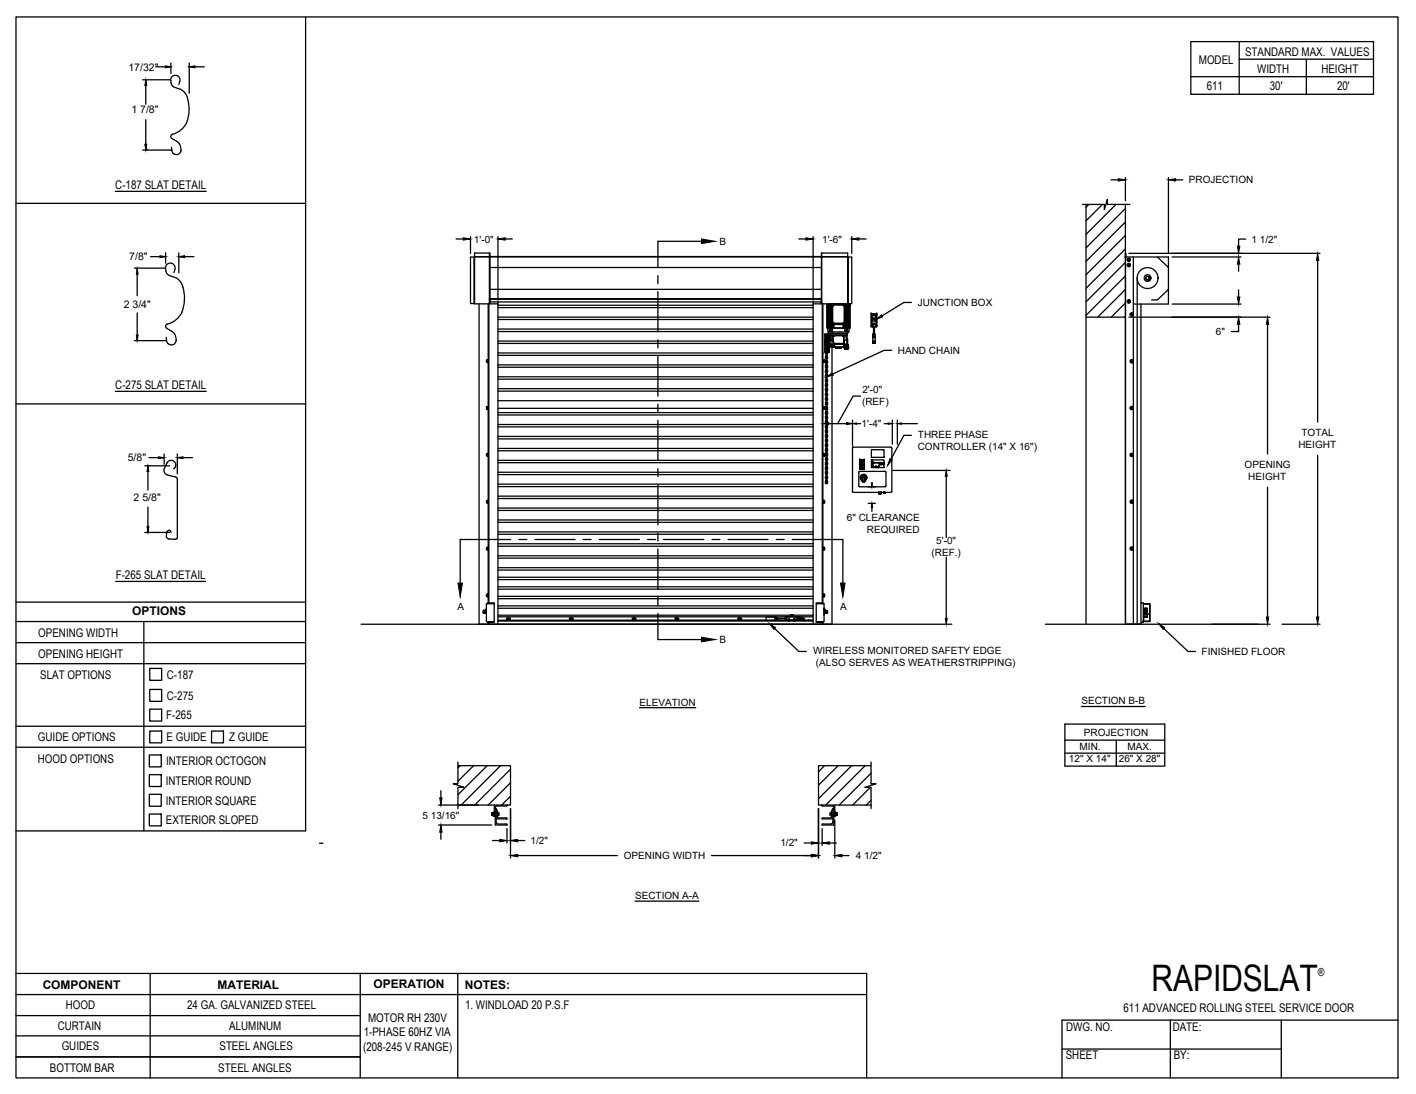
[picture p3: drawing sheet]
<svg xmlns="http://www.w3.org/2000/svg" width="279mm" height="216mm" viewBox="0 0 279 216" stroke-linecap="round" stroke-linejoin="round" font-family="sans-serif">
<!-- layer: MOTOR RH -->
<g fill="none" stroke="#000" stroke-width=".25">
<path d="M218.5 39.4h.1M93.6 50.7v9.3M93.6 59.9l4.7 .1M93.6 50.7h.1M93.6 59.9v-10h3v10.1M93.6 50.7h-.8v9.2h.8M93.6 50.7h2.7M94.5 60v63.2M96.3 60v59M96.5 50.7h.1M96.5 60v59M96.6 59.8h.1"/>
<path d="M96.6 59.1h.1M96.6 58.9h65.5M96.6 59.4h.1M96.6 59.2h.1M96.6 59.6h.1M96.6 58.9v1.1M96.7 49.9v.8h-.4M96.7 50.7h-3.1M96.7 50.7h65.4v8.9h-65.4zM96.7 59.1h65.4M96.7 50.6h65.4M96.7 52.8h65.4"/>
<path d="M96.7 57.1h65.4M98.3 59.6v63.6M160.4 60h1.7M160.4 59.6v63.6M162.1 59.6v.4M162.1 59.7h.1M162.1 49.9v.8h.3M162.1 59.2h.1M162.1 59.3h.1M162.1 59.5h.1M162.1 50.7v9.3h5.2M162.1 50.7v-.8h5.2v10"/>
<path d="M162.1 59.1v.7M162.2 50.7h.1M162.2 60v59M162.4 60v59.1M162.4 50.7h4.9M163.3 60v.2M163.6 60v.2h.2M163.8 60v.2h.3M164.2 60v63.2M164.2 60h.1M164.3 60l-.2 .2M165.4 60h.1"/>
<path d="M166.1 60h.1M166.6 60l.2 .2-.1 3.6M166.7 60h.1M167.1 60v.2M167.2 50.7h-5.1M167.3 60h.1M167.3 60v.2h-.6M167.3 59.9l-.1 .1M167.3 50.7h.8v9.2l-.8 .1zM167.6 59.9v.3M213.6 40.3h4.3v1.1l.6-2v.9h4.4M214.3 40.3v82.9"/>
<path d="M214.9 40.3l-.6 .6M217.5 40.3l-3.2 3.3M220.2 40.3l-5.9 5.9M222 50.7l.1 .1M222 50h.1M222.1 50.7v.1M222.1 40.3v82.9M222.1 53.5h.1M222.1 50.8h.1M222.1 51.8l-7.8 7.8M222.1 41.1l-7.8 7.8M222.1 43.8l-7.8 7.8"/>
<path d="M222.1 46.5l-7.8 7.7M222.1 49.1l-7.8 7.8M222.1 54.5l-7.8 7.7M222.1 57.1l-5.5 5.5M222.1 59.8l-2.8 2.8M222.1 50v.7M222.1 50.7h.1M222.6 59.3l.3 .1-.1 .3-.3-.1zM222.7 52.1l.2 .1zM222.7 52.5l.2-.1zM222.7 52.1l-.2 .1v.2l.2 .1M222.7 51.1l.2 .1z"/>
<path d="M222.7 51.5l.2-.1zM222.7 51.1l-.2 .1v.2l.2 .1M222.7 59.3l.2 .1zM222.7 59.7l.2-.1zM222.7 59.3l-.2 .1v.2l.2 .1M222.8 51.1l-.3 .1 .1 .3 .3-.1-.1-.3M222.8 52.1l-.3 .1 .1 .3 .3-.1-.1-.3M222.8 52.1h.1M222.8 51.1h.1M222.8 52.1v.1M222.8 59.3h.1M222.9 52.2h.1"/>
<path d="M222.9 52.2v.2v-.1M222.9 52.4h.1M222.9 51.2h.1M222.9 51.2v.2v-.1M222.9 51.4h.1M222.9 59.4h.1M222.9 59.4v.2v-.1M222.9 59.6h.1M223.6 50.7v72.4M224.4 54.9v68.3M226.4 55.2l.2-.1v.2l-.2 .1zM226.8 54.8a.35 .35 0 0 0-.6-.1 .35 .35 0 0 0 .2 .5"/>
<path d="M226.8 54.9l-.2 .3a.37 .37 0 0 0 .1-.6 .37 .37 0 0 0-.6 .1 .37 .37 0 0 0 .3 .5M226.8 54.8h.1M226.8 54.8v.1M228.4 50.7l2.1 2.1M230.5 57.1l-2.1 2.1h-1.2M96 71.4h.1M96.1 71.1l-.1 .3M96.1 71v.5M96.2 71.4l-.1 .1M96.2 71.1h-.1v.3M96.2 71l.1 .1M96.3 71.4h.1"/>
<path d="M96.3 71.1v.3l-.2 .1M96.3 71.1l-.2-.1v.1M96.3 71.5h-.1M96.3 71v.6M98.3 62.6h62.1M98.3 79.1h62.1M98.3 76.7h62.1M98.3 77.2h62.1M98.3 74.4h62.1M98.3 74.8h62.1M98.3 72h62.1M98.3 72.5h62.1"/>
<path d="M98.3 69.7h62.1M98.3 70.1h62.1M98.3 67.3h62.1M98.3 67.8h62.1M98.3 64.9h62.1M98.3 65.4h62.1M98.3 63.1h62.1M98.3 60.2h62.1M98.3 60.7h62.1M162.4 71h.1M162.4 71.5h.1M162.4 69.7h.1"/>
<path d="M162.5 71.4h.1v.1h-.1zM162.5 71.1v.3M162.5 71h-.1M162.6 71h.1M162.7 71.1l-.1 .3M162.7 71.1h-.3h.2M162.7 71.4h.1M162.7 71.1h.1M162.7 71l-.1 .5M162.7 71.1v.1M162.8 66h.1M162.8 67.8v1.7"/>
<path d="M162.8 66v1.8M162.8 67.8h.1M162.8 67.3v.3M162.8 68v-.2v.4M162.8 67.5v.3M162.8 66l.1 3.5M162.8 66l.1 3.4M162.8 66v3.5M162.9 69.4l-.1 .1M162.9 69.4h.1M162.9 66.1l.1 .4M162.9 66.1h.1"/>
<path d="M162.9 69.5l.1 .4M162.9 71.3l.1 .5M162.9 78.6l.1 .5M162.9 67.9l.1 .2M162.9 67l.1 .2M162.9 72.5l.1 .2M162.9 73.4l.1 .2M162.9 79.8l.2 .2 .2-.2M163 69.3h.1M163 67.9v.1M163 67l.1 .6 .1-.6M163 72.5v.1"/>
<path d="M163 73.4v.1M163 79.8l.1 .7 .1-.7M163 71.3v.4M163 78.6v.4M163 69.6h.2M163 66.5h.1M163 70.3v.4M163 69.4l.1 1v-1M163 68.5v.4M163 67.5v.4M163 66.6v.4M163 71.2v.1"/>
<path d="M163 72.1v.4M163 73.1v.3M163 74.4v-.4h.2l-.1 .4M163 74.9v.4M163 75.8v.4M163 76.7v.4M163 77.6v.4M163 78.5v.1M163 79.4v.4M163 68.4l-.1 .2 .1 .5M163 70.2l-.1 .2 .1 .5M163 69.3l-.1 .2"/>
<path d="M163 67.4l-.1 .5M163 66.5l-.1 .5M163 71.1l-.1 .2M163 72l-.1 .5M163 72.9l-.1 .5M163 73.9l-.1 .2 .1 .4M163 74.8l-.1 .2 .1 .4M163 75.7l-.1 .2 .1 .4M163 76.6l-.1 .2 .1 .5M163 77.5l-.1 .2 .1 .5M163 78.4l-.1 .2M163 79.3l-.1 .5"/>
<path d="M163 69.1h.1M163 66.4l.1 .3 .1-.3M163 71.6l.1 .6 .1-.6M163 74l.1-.6 .1 .6M163 78.9l.1 .6 .1-.6M163 69.1v.2M163 69.8h.1M163 67h.1M163 66.4h.1M163 71.6h.1M163 78.9h.1M163 79.8h.1"/>
<path d="M163 68.8l.2 .1-.1 .6zM163 67.9h.2l-.1 .7zM163 70.6l.2 .1-.1 .6zM163 72.5h.2l-.1 .7zM163 74.3l.2 .1-.1 .6zM163 75.2l.2 .1-.1 .6zM163 76.1l.2 .1-.1 .6zM163 77l.2 .1-.1 .6zM163 78h.2l-.1 .6zM163.1 68.6v.2M163.1 66.7v.3M163.1 67.6v.3"/>
<path d="M163.1 68.4l.2 .2-.1 .5M163.1 70.2l.2 .2-.2 .5M163.1 69.3l.2 .4-.2 .2M163.1 67.4l.2 .5M163.1 66.5l.2 .5M163.1 71.1l.2 .2M163.1 72l.2 .5M163.1 72.9l.2 .5M163.1 73.9l.2 .2-.2 .4M163.1 74.8l.2 .2-.2 .4M163.1 75.7l.2 .2-.2 .4M163.1 76.6l.2 .2-.2 .5"/>
<path d="M163.1 77.5l.2 .2-.2 .5M163.1 78.4l.2 .2M163.1 79.3l.2 .5M163.1 70.3v.4M163.1 68.5v.4M163.1 67.5l.1 .4M163.1 66.6l.1 .4M163.1 71.2l.1 .1M163.1 72.1l.1 .4M163.1 73.1l.1 .3M163.1 74.9v.4M163.1 75.8v.4"/>
<path d="M163.1 76.7v.4M163.1 77.6v.4M163.1 78.5l.1 .1M163.1 79.4l.1 .4M163.2 60.3h.1M163.2 66.5h.1M163.2 69h.1M163.2 69.1v.2M163.2 69.1h.1M163.2 67.9l-.1 .1M163.2 72.5l-.1 .1M163.2 73.4l-.1 .1"/>
<path d="M163.2 69.3h.1M163.2 71.3l-.1 .4M163.2 78.6l-.1 .4M163.3 60.2h.3M163.3 60.2v4.6M163.3 64.8l.1 .7M163.3 67.9l-.2 .2M163.3 67l-.2 .2M163.3 72.5l-.2 .2M163.3 73.4l-.2 .2M163.3 66.1l-.2 .4M163.3 69.4h.1"/>
<path d="M163.3 66.1h.1M163.3 71.3l-.2 .5M163.3 78.6l-.2 .5M163.3 68.1h.1M163.3 68.3h.1M163.3 69.2h.1M163.3 60.3h.1M163.3 69.6h.2M163.3 66.1v3.3M163.4 66.1v3.2M163.4 65.5h4.1M163.4 66.1v.2"/>
<path d="M163.4 66.2v.1M163.4 66.1l.1 .2M163.4 69.4h.1M163.4 66.2v1.6M163.4 67.8v1.5M163.4 68h.1M163.4 69.3h.1M163.4 66.2h.1M163.4 67.8h.1M163.4 65.5l.3 .3M163.4 67.6h.1M163.4 66.2l-.1-.1v3.3"/>
<path d="M163.4 66.6h.1M163.4 68.9h.1M163.4 68.1h.1M163.4 66.2v.4M163.4 68.9v.4M163.4 66.3h.1M163.4 66.3v3M163.4 69.2v.2M163.4 66.2v3M163.4 67.2v-.1v.2M163.4 68.5v.3v-.2M163.4 66.9v-.3v.3"/>
<path d="M163.4 69.3l-.1 .1M163.4 68.8v.1M163.4 67.9v.1M163.4 68.6v.3M163.5 69.2l-.1 .2M163.5 69.2v.2h-.1M163.5 66.3h.1v2.9h-.1zM163.5 68.1v1.1M163.5 67.4l-.1-1.1 .1 2.9M163.5 65.9l.1 .4M163.5 65.9l-.7 .1M163.5 60.3v4.4"/>
<path d="M163.5 65.9l.1 .3M163.6 60.3v4.4M163.6 69.2l-.1 .4M163.6 67.1h.1M163.6 68.4h.1M163.6 66.7l.1 .4M163.6 69.3l-.1 .3M163.7 68.4h.1M163.7 67.1v1.3M163.7 67.1h.1M163.7 67v1.5l.1-.3M163.7 68.5h.7"/>
<path d="M163.7 68.4l-.1 .3M163.7 65.8h3.5M163.7 65.8v.1h3.5v-.1M163.7 65.3h.1M163.7 68.3h.1M163.7 67.2h.1M163.7 65.3h.3zM163.7 67.1l.1 .9M163.7 67.1l.7 .1M163.8 68v.2M163.8 60.3h-.6v4.4h.6M163.8 68h.1"/>
<path d="M163.8 68.1h.1M163.8 60.2v4.6h-.5M163.8 65.9v1M163.8 68.2h.1M163.8 65.3v.1M163.8 68.1v.1M163.8 66.3h.5M163.8 60.3v4.4M163.9 68.1h.1M163.9 64.8h-.3v.5h.2v-.5h.3M163.9 64.8h.2M163.9 68l-.1 .1"/>
<path d="M163.9 68v.3M163.9 68.2h.6M163.9 68.1v.1M163.9 68.2h.1M163.9 68.2v.1M163.9 68.2h-.2M163.9 68h.6M163.9 68h-.1l.1 .1M163.9 68v.2M163.9 68.3h.6M163.9 60.2v.1M163.9 64.7v.1"/>
<path d="M163.9 68v.1M163.9 67.9h.6M163.9 66.2v.9h-.1M163.9 67.2h.5M164 65.3h.1M164.1 63.8l.2 .2M164.1 60.3h-.3v4.4l.3-.1M164.1 60.3h.1M164.1 60.2h.1M164.1 60.3v4.4l.2-.1M164.1 63.9v.8M164.1 64.8l.1 .5h-.5"/>
<path d="M164.2 60.2v3.6M164.2 63.6l.1 .1zM164.2 60.1h2.5v3.8h-2.5zM164.2 63.6l.3 .2M164.3 60.4v3.2M164.3 66.3h.1M164.3 60.3l-.1 .1h.1M164.3 63.7l.2 .2-.1-.1M164.3 60h2.3M164.3 63.9l2.3 .1M164.3 60.3v.1M164.3 66.2v.1"/>
<path d="M164.3 66.3h.3M164.3 64v.7h.1v-.7M164.4 66.3v.9M164.4 66.3h.1M164.4 67.2l.1 .6M164.4 60.2l-.1 .1M164.5 60.1h.1M164.4 68.5h.1M164.5 68v-.1a.25 .25 0 0 1 .2 .3 .25 .25 0 0 1-.2 .2v.1M164.5 64.6h.1M164.5 68.5h1.9M164.5 67.9v.1"/>
<path d="M164.5 68.5h.1M164.5 67.8v.1M164.5 67.9h.1M164.5 60.2h1.9l.2 .2v3.2l-.2 .2h-1.9l-.2-.2v-3.2zM164.5 68l.1 .2-.1 .1M164.5 68.2v.1M164.5 63.9h1.9M164.5 60.1h1.9M164.5 67.8h2v.1h-2zM164.5 68.3h.1M164.5 68.3l-.1 .2M164.5 66.3h.1"/>
<path d="M164.5 64v.7h1.8v-.7M164.6 64h.6M164.6 64h.1M164.6 66.3h-.1M164.6 66.3h1.7M164.6 66.2v.1M164.8 68.5l.1 .1M164.9 68.7v-.2h1.1v.2M164.9 68.7h1.1M164.9 68.7h.1M165.2 64h-.6M165.3 64h.8"/>
<path d="M166 68.7h.1M166.1 68.5l-.1 .1M166.3 66.3h.1M166.3 66.2v.1M166.3 66.3h.3M166.3 64.6h.2M166.3 66.3h.2M166.4 66.3h.1M166.4 60.1l.1 .1M166.5 68.4l-.1 .1h-1.9M166.5 67.3h.1M166.5 68.4h.1"/>
<path d="M166.5 64v.7h.1v-.7M166.5 67.2l.1 .1v.6M166.5 67.9v.5M166.5 67.8h.1M166.5 67.8l.1 .6M166.5 68.4v.2h.4M166.5 60.2l.1 .1M166.5 63.8h-.1M166.5 66.3v1.5M166.5 67.8v.8M166.5 66.3v.9M166.6 67.3v1.1"/>
<path d="M166.6 67.3h.1M166.6 64.6h.1M166.6 68.3v.1M166.6 60.3l-.2-.2h-2l-.2 .3M166.6 60.3v3.3l-.2 .2M166.6 68.2h.1M166.6 66.3h-.1M166.6 68.6l.1 .1M166.6 67.3v.6h.5M166.6 60.3l.1 .1M166.6 63.6l.1 .1zM166.6 63.7l-.1 .1"/>
<path d="M166.6 63.9v.1M166.6 64.6l1.1 .1v-4.4h-.4v4.4M166.6 66.2v.1M166.6 67.9v.1M166.6 68.2v.1M166.6 68.4h.1M166.6 66.3h.5M166.6 67.9v.4h.3M166.6 68.2h.3M166.6 68.8h.1M166.7 68.7l.1-.1v.2zM166.7 68.6l.1 .2"/>
<path d="M166.7 68.7h.1M166.7 60.4v3.2M166.8 64.8h.5v.5h-.7zM166.8 63.9v.8M166.8 61.4v.9M166.8 62.4v.5M166.8 60.5v.7zM166.8 63.1v.5zM166.8 68.8h.5M166.8 68.8h.1M166.8 60.3v.2M166.8 68.8h.2"/>
<path d="M166.8 63.8l-.2 .2M166.8 68.6h.1M166.8 62.2h.1M166.8 61.4v.8M166.8 64.6v.1M166.8 60.3h.1M166.8 60.3h.3v4.4M166.8 68.6h.3M166.8 61.2v.2M166.8 62.2v.2M166.8 62.8v.4M166.8 63.5v1.2"/>
<path d="M166.9 68.8h.1M166.9 68v.4zM166.9 68.4v.3M166.9 68.4l.1 .2M166.9 68.8h.1h-.1M166.9 68.8h.1zM166.9 65.3h.1M166.9 68h.1M166.9 68.4h.1M166.9 65.3h.3v.1l-.2-.1M167 66.2l-.1 .1M167 68.8h.1"/>
<path d="M167 68v.3M167 68.3v.3M167 66.3v.8M167 68v.2M167 68.6h.1M167 68.3l.1 .2M167 68.2v.2M167 64.7l-3.1 .1M167 60.2v.1M167 68.2h.1M167 68.5v.1M167 68.5h.1"/>
<path d="M167 68.8h-.1M167 60.3v4.4M167.1 68.5l-.1 .1M167.1 68.6h.1M167.1 67l-.1-.8h-3.2l-.1 .9M167.1 67l-.1 .1-.5 .1M167.1 67h.1M167.1 68.5h.1M167.1 64.8v.6M167.1 67h.2v1.3M167.1 68.6v-.4v.5M167.1 68.2l.1-.2v.3"/>
<path d="M167.1 67v1M167.1 68h-.5v.2M167.1 65.9v.2M167.1 66h.1M167.1 68.6v.1M167.1 66v.1M167.1 68.8h.1M167.1 68.8h.2h-.2M167.1 68.8h.1h-.1M167.1 68.8h.2zM167.1 65.9v1.1M167.1 68.4h.1"/>
<path d="M167.1 68.8h.2M167.1 60.2v4.6h.5M167.1 65.3h.1M167.1 60.3h.6M167.2 68.8h.1M167.2 67l.1 1M167.2 68.3v.4M167.2 68.3v.1M167.2 68.2l.2 .1zM167.2 68.4l.2 .1h-.2zM167.2 68.4l.2 .1-.1 .3h-.5M167.2 68.5l.1 .1"/>
<path d="M167.3 68.3v.3l-.2 .1M167.3 68.6h.1M167.3 68.1h.1M167.3 68.6l-.1 .2 .2-.1-.2-.1M167.3 68.4h.1M167.3 68.8h.1M167.3 68.8h-.2M167.3 60.2h.3M167.3 68.3h.1M167.3 68.3v.1M167.3 68.2h.1M167.3 68.2v.1"/>
<path d="M167.3 68.3l.1 .1M167.3 68.1v.1M167.4 68.2h.1M167.4 68.4h.1M167.4 68.4l.1 .2-.1 .1M167.4 60.3v4.4M167.4 68.8h-.1M167.5 65.5l-.3 .3M167.6 60.2v4.6l-.1 .7M167.6 60.2h.1M167.6 60.3h.1M167.7 60.3h.1"/>
<path d="M171.9 64.4l.3 .1M171.9 64.3h.1M171.9 62h.1M171.9 64.3h.3M171.9 62v2.5M171.9 62h1.1M172 64.3v.2M172 64.4h.1M172.1 63.4h.1M172.1 63.3h.1M172.1 62.8h.1M172.1 62.2h.1"/>
<path d="M172.1 62.3h.1M172.1 64.3v.2M172.2 67.4h.5M172.2 67.4v.3M172.2 67.7h.1M172.2 67.7h.5M172.2 67.3h.5M172.2 64.5h.1M172.2 64.3v.2h.5M172.2 64h.1M172.2 64h.5M172.2 66.7h.5"/>
<path d="M172.2 67.3v.1M172.2 64v.3M172.2 66.7v.6M172.2 66.4v.2M172.2 66.4h.5M172.2 66.4h.1M172.3 66.1h.4M172.3 66.1l-.1 .3M172.3 66.1h.1M172.3 64.5h.1M172.4 64.5v1.6M172.4 63.8l-.2 .2"/>
<path d="M172.4 63.8h.1M172.5 63.8l.2 .2M172.6 64.5v1.6M172.6 64.5h-.3M172.7 66.1h.1M172.7 66.1v.3M172.7 66.4v.2M172.7 67.3v.4M172.7 66.7v.6M172.7 67.7h.1M172.7 62.3h.1M172.7 64v.3h.3"/>
<path d="M172.7 64.3v.2M172.7 62.2l.1 .1zM172.8 63.4h.1M172.8 63.3h.1M172.8 62.8h.1M172.8 62.2h.1M172.8 62.3h.1M172.8 64.3v.2M172.8 64.4h.1M172.9 64.3v.2M173 62h.1M173 64.3h.1"/>
<path d="M173 62v2.5M173 64.4l-.3 .1M214.3 62.6h7.8M222.1 62.4l-.2 .2M223.3 71.1l.2 .1zM223.3 71.5l.2-.1zM223.3 71.1l-.2 .1v.2l.2 .1M223.5 71.2v.2v-.1M223.6 60h6.9M225.1 60v63.1h-3v-72.4h8.4v9.3M96 99.1h.1M96 89.9h.1"/>
<path d="M96 80.6h.1M96.1 89.6l-.1 .3M96.1 98.9l-.1 .2M96.1 80.4l-.1 .2M96.1 98.9l.1-.1 .1 .4M96.1 80.4l.1-.1 .1 .4M96.1 80.3v.4M96.1 89.5v.5M96.1 98.8v.4M96.2 99.1l-.1 .1M96.2 98.9h-.1v.2M96.2 89.9l-.1 .1"/>
<path d="M96.2 89.6h-.1v.3M96.2 80.6l-.1 .1M96.2 80.4h-.1v.2M96.2 98.8h.1M96.2 89.5l.1 .1M96.2 80.3h.1M96.3 99.1h.1M96.3 99.2h-.2M96.3 89.9h.1M96.3 89.6v.3l-.2 .1M96.3 89.6l-.2-.1v.1M96.3 80.6h.1"/>
<path d="M96.3 80.7h-.2M96.3 99.2h-.1M96.3 90h-.1M96.3 80.7h-.1M96.3 98.7v.6M96.3 80.2v.6M96.3 89.5v.6M98.3 97.9h62.1M98.3 98.4h62.1M98.3 95.5h62.1M98.3 96h62.1M98.3 93.2h62.1"/>
<path d="M98.3 93.7h62.1M98.3 90.8h62.1M98.3 91.3h62.1M98.3 88.5h62.1M98.3 89h62.1M98.3 86.1h62.1M98.3 86.6h62.1M98.3 83.8h62.1M98.3 84.2h62.1M98.3 81.4h62.1M98.3 81.9h62.1M98.3 80.6h62.1"/>
<path d="M162.4 98.7h.1M162.4 99.3h.1M162.4 80.2h.1M162.4 80.8h.1M162.4 89.5h.1M162.4 90h.1M162.4 99.2l.1 .1M162.4 80.7l.1 .1M162.5 98.9h.1v.2h-.1zM162.5 98.9v-.2h.1v.2M162.5 99.1v.2M162.5 80.6h.1v.2h-.1z"/>
<path d="M162.5 80.2h.1v.2h-.1zM162.5 80.4v.2M162.5 89.6v.3M162.5 98.7l-.1 .1M162.5 80.2l-.1 .1M162.5 89.5h-.1M162.6 99.1v.2h-.1M162.6 80.4v.2M162.6 89.6h-.2l.2-.1 .1 .5M162.6 89.9h-.1v.1M162.6 98.7v.6M162.6 80.2v.6"/>
<path d="M162.6 89.5l.1 .5M162.7 90h-.2M162.7 89.9h.1M162.7 89.6h.1M162.7 99.1h.1M162.7 98.9h.1M162.7 80.6h.1M162.7 80.4h.1M162.7 90h-.1M162.7 89.6v.1M162.9 87.7l.1 .5M162.9 80.7l.1 .2"/>
<path d="M162.9 87.1l.1 .2M162.9 88.9l.1 .2M162.9 90.7l.1 .2M162.9 91.6l.1 .2M163 80.7v.1M163 87.1v.1M163 88.9v.1M163 90.7v.1M163 91.6v.1M163 87.7l.1 .9 .1-.9M163 80.4v.3M163 81.7v-.4h.2l-.1 .4"/>
<path d="M163 82.2v.4M163 83.1v.4M163 84v.4M163 84.9v.4M163 85.8l.1 1v-1M163 86.7v.4M163 87.6v.1M163 88.6v.3M163 89.9v-.4h.2l-.1 .4M163 90.4v.3M163 91.3v.3M163 92.2v.4"/>
<path d="M163 93.1v.4M163 94v.4M163 94.9l.1 .5v-.5M163 80.3l-.1 .4M163 81.2l-.1 .2 .1 .4M163 82.1l-.1 .2 .1 .4M163 83l-.1 .2 .1 .4M163 83.9l-.1 .2 .1 .4M163 84.8l-.1 .2 .1 .4M163 85.7l-.1 .5 .2 .2 .2-.2v-.3l-.2-.2M163 86.6l-.1 .5M163 87.5l-.1 .2"/>
<path d="M163 88.4l-.1 .5M163 89.4l-.1 .2 .1 .4M163 90.3l-.1 .4M163 91.2l-.1 .4M163 92.1l-.1 .4 .2 .2 .2-.2v-.2l-.2-.2M163 93l-.1 .2 .1 .5M163 93.9l-.1 .2 .1 .5M163 94.8l-.1 .5 .2 .2 .2-.2v-.3l-.2-.2M163 81.3l.1-.6 .1 .6M163 89.5l.1-.6 .1 .6M163 90.7v.6M163 92.6v.6"/>
<path d="M163 86.2h.1M163 88h.1M163 91.3h.1M163 90.7h.1M163 93.1h.1M163 92.6h.1M163 81.6l.2 .1-.1 .6zM163 82.5l.2 .1-.1 .6zM163 83.4l.2 .1-.1 .6zM163 84.3l.2 .1-.1 .6zM163 85.2l.2 .1-.1 .6zM163 87.1h.2l-.1 .6z"/>
<path d="M163 89.8l.2 .1-.1 .6zM163 91.6l.2 .1-.1 .6zM163 93.4l.2 .1-.1 .6zM163 94.4h.2l-.1 .6zM163.1 82.7h.1M163.1 80.3l.2 .4M163.1 81.2l.2 .2-.2 .4M163.1 82.1l.2 .2-.2 .4M163.1 83l.2 .2-.2 .4M163.1 83.9l.2 .2-.2 .4M163.1 84.8l.2 .2-.2 .4M163.1 86.6l.2 .5"/>
<path d="M163.1 87.5l.2 .2M163.1 88.4l.2 .5M163.1 89.4l.2 .2-.2 .4M163.1 90.3l.2 .4M163.1 91.2l.2 .4M163.1 93l.2 .2-.2 .5M163.1 93.9l.2 .2-.2 .5M163.1 80.4l.1 .3M163.1 82.2v.4M163.1 83.1v.4M163.1 84v.4M163.1 84.9v.4"/>
<path d="M163.1 86.7l.1 .4M163.1 87.6l.1 .1M163.1 88.6l.1 .3M163.1 90.4l.1 .3M163.1 91.3l.1 .3M163.1 92.2v.4M163.1 93.1v.4M163.1 94v.4M163.2 90.7v.6M163.2 92.6v.6M163.2 80.7l-.1 .1M163.2 87.1l-.1 .1"/>
<path d="M163.2 88.9l-.1 .1M163.2 90.7l-.1 .1M163.2 91.6l-.1 .1M163.3 80.7l-.2 .2M163.3 87.1l-.2 .2M163.3 88.9l-.2 .2M163.3 90.7l-.2 .2M163.3 91.6l-.2 .2M163.3 87.7l-.2 .5M169.5 95.9l.1 .2M169.6 90.7v1.9h.9M169.6 96.1h5.1"/>
<path d="M169.6 90.7v1.9M169.7 92.6h.1M169.7 90.7h.1M170 91.1h.1M170 91h.1M170 91.7h.1M170 91.6v.1M170 92.3h.1M170 92.2l.1 .1M170 92.2h.1M170.1 91.1h.1M170.1 91h.1"/>
<path d="M170.1 91.7h.1M170.1 92.3h.1M170.1 91v.1M170.1 94.8a.33 .33 0 0 0 .3 .4 .33 .33 0 0 0 .3-.4M170.1 94.8a.65 .65 0 0 1-.2-.9 .65 .65 0 0 1 1 0 .65 .65 0 0 1-.2 .9M170.1 94.4v.4M170.1 94.4h.1M170.1 94.8l.3 .3 .3-.3M170.2 91.7h.1M170.2 91.1h.1M170.2 91h.1M170.2 91.6v.1"/>
<path d="M170.2 92.3h.1M170.2 91v.1M170.2 92.2v.1M170.2 92.3h-.1M170.3 93.8h.3M170.3 94l-.2 .4M170.3 94h.3l-.2-.1a.32 .32 0 0 0-.3 .5M170.3 94h.3v1h-.3zM170.3 93.9v.1M170.3 94h.1M170.4 95.1v.1M170.5 90.7h.1"/>
<path d="M170.5 90.7h-.9M170.5 92.6h.1M170.5 90.7v1.9M170.6 94l.1 .4M170.6 94h.1M170.6 90.7v1.9M170.6 93.9v.1M170.7 94.4l.1 .4M170.7 94.4h.1M170.8 94.4v.4M171.9 88.8h2.5v1.5h-2.5zM171.9 90.8h2.5v1.5h-2.5z"/>
<path d="M172 90.8v1.5M172 90.8v1.5v-1.5M172 92h.1M172.1 91.1h.1M172.1 92h.1M172.1 91.3h2.3M172.1 90.8v1.5M172.2 91.1h-.2M172.2 92h-.2M172.2 91.1h.1M172.2 92h.1M172.2 91.1h-.1"/>
<path d="M172.2 92l-.1 .1M172.3 91.4h1.2l-.1 .8h-1.1zM172.3 92.2h.1M172.4 92.2h.1M172.8 92.2h.1M172.9 92.2h.1M172.9 92.3h.1M172.9 92.3h.5M172.9 92.2h.4h-.4M173 92.3h.1M173.1 92.2h.1M173.1 92.2v.1"/>
<path d="M173.1 92.3h.1M173.2 92.3h.1M173.2 92.2h.1M173.3 92.2h.1M173.4 92.3h.1M173.4 97.4h.1M173.4 97.3h.1M173.4 97.4h.4M173.4 97.3h.4M173.4 97.2v.3h.4v-.3M173.8 97.4h.1M173.8 97.3h.1"/>
<path d="M173.8 97.4h-.4h.4M173.8 97.3h-.4h.4M174.2 91.4h.2zM174.3 91.6l.1 .1zM174.3 91.4h.1M174.4 97.3h.1M174.4 97.3h.2M174.4 91.4h.1M174.4 97.2v.2h.2v-.2M174.6 97.3h.1M174.6 97.3h-.2h.2M174.8 93.2l-.1-.2-5.2 .1v2.8"/>
<path d="M174.8 95.9l-.1 .2M174.8 93.2v2.7M175.8 88.2l.2 .2v8.6l-.2 .2M175.8 88.2h-7.4l-.2 .2v8.7l7.6 .1M223.3 89.6l.2 .1zM223.3 90l.2-.1zM223.3 89.6l-.2 .1v.2l.2 .1M223.3 98.8l.2 .1zM223.3 99.3l.2-.2zM223.3 98.8l-.2 .1v.2l.2 .2M223.3 80.3l.2 .1zM223.3 80.8l.2-.1z"/>
<path d="M223.3 80.3l-.2 .1v.3l.2 .1M223.5 89.7v.2v-.1M223.5 98.9v.2v-.1M223.5 80.4v.3v-.2M96 117.6h.1M96 108.4h.1M96.1 117.4l-.1 .2M96.1 108.1l-.1 .3M96.1 117.4l.1-.1 .1 .4M96.1 117.3v.4M96.1 108v.5M96.2 119.1v-.1h1.3v3.8h-1.3v-.1"/>
<path d="M96.2 117.6l-.1 .1M96.2 117.4h-.1v.2M96.2 108.4l-.1 .1M96.2 108.1h-.1v.3M96.2 117.3h.1M96.2 108l.1 .1M96.3 117.6h.1M96.3 117.7h-.2M96.3 108.4h.1M96.3 108.1v.3l-.2 .1M96.3 108.1l-.2-.1v.1M96.3 117.7h-.1"/>
<path d="M96.3 108.5h-.1M96.3 108v.6M96.3 117.2v.6M97.5 119.1h-1.5v3.6h1.5M98.3 119.6h62.1M98.3 117.7h62.1M98.3 118.2h62.1M98.3 115.8h62.1M98.3 116.3h62.1M98.3 113.9h62.1M98.3 114.4h62.1M98.3 112h62.1"/>
<path d="M98.3 112.5h62.1M98.3 109.7h62.1M98.3 110.2h62.1M98.3 107.3h62.1M98.3 107.8h62.1M98.3 105h62.1M98.3 105.4h62.1M98.3 102.6h62.1M98.3 103.1h62.1M98.3 100.3h62.1M98.3 100.7h62.1M161.1 119.1h1.5v3.6h-1.5"/>
<path d="M162.3 119.1v-.1h-1.2v3.8h1.2v-.1M162.4 108h.1M162.4 108.5h.1M162.4 117.2h.1M162.4 117.8h.1M162.4 117.7l.1 .1M162.5 117.6h.1v.2h-.1zM162.5 117.4v.2M162.5 108h.1v.1h-.1zM162.5 108.1v.3M162.5 117.2l-.1 .1M162.5 108h-.1"/>
<path d="M162.6 108.1l.1 .4M162.6 108.4h-.1v.1M162.6 117.2l.1 .1M162.6 108l.1 .5M162.7 117.3l-.1 .3M162.7 117.3h-.3l.2 .1M162.7 108.5h-.2M162.7 117.6h.1M162.7 117.4h.1M162.7 108.4h.1M162.7 108.1h.1M162.7 117.3l-.1 .5"/>
<path d="M162.7 108.5h-.1M162.7 108.1v.1M223.3 108l.2 .2zM223.3 108.5l.2-.1zM223.3 108l-.2 .2v.2l.2 .1M223.5 108.2v.2v-.1M225.1 119h.5v3.8h-.5M225.6 119.1h1.3v3.6h-1.3M225.6 119.2h1.2v3.4h-1.2M71.2 123.2h116.6M95.4 120.5v.5M95.4 121h.1"/>
<path d="M95.4 120.8h.3M95.5 120.5h.1M95.5 120.5l-.1 .5M95.5 120.5h.2v.5h-.2M95.7 120.9h.1M95.7 120.6h.1M95.7 120.7v.2M95.7 120.8v.1M95.7 120.6v.2M95.7 120.6v.3M95.8 120.6l-.1 .2M95.8 120.8l-.1 .1"/>
<path d="M95.8 120.9h.1M95.8 120.6l-.1 .3M95.8 120.6v.2M95.8 120.8h.1M95.9 120.4v.6h-.1v-.5h.1M95.9 120.6h.1M95.9 121h.1M95.9 120.4h.1M95.9 120.5l.1 .1M96 120.2v.8M96.3 122.8v.4M96.5 122.8v.4"/>
<path d="M98.3 121.7h62.1M98.3 122.5h62.1M98.3 121.4h62.1M98.3 120h62.1M100.1 122l-.2 .1 .2 .1M100.2 122l.2 .1v.2h-.2zM100.4 122l.3 .1-.2 .1M112.5 122.2h.1M112.5 122l-.2 .1 .1 .1M112.6 122h.2v.3h-.2zM112.8 122l.3 .1-.3 .1M124.9 122l-.2 .1 .2 .1"/>
<path d="M125 122l.2 .1-.1 .2-.2-.2zM125.2 122l.3 .1-.3 .1M133.4 122l-.2 .1 .1 .1M133.4 122h.2v.3l-.2-.2zM133.7 122l.2 .1-.2 .1M145.7 122.2h.1M145.8 122l-.2 .1 .1 .1M145.8 122h.2v.3l-.3-.2zM146.1 122h.1M146.1 122.2h.1M146.2 122l.1 .1-.1 .1M151.2 122.4v-.6h1.8v.6"/>
<path d="M153 122.2h.1M153 121.9h.1M153 122h.1M153 122.1h.1M153 121.9v.3M153.1 121.9l-.1 .3M153.1 122.2h.1M153.1 121.9v.1M153.1 122v.2M153.1 122h.1M153.2 122h.1M153.2 122.1h.1"/>
<path d="M153.2 122v.2v-.2M153.2 122h.2M153.2 122.1h.2M153.2 122v.2M153.3 122l-.1 .2M153.4 122l.1 .1zM153.4 122.1h.1M153.4 122h.1M153.4 122v.1M153.5 122h1.4M153.5 122.1h1.4M155 122.3h.1"/>
<path d="M155 122.2h.1M155 121.9h.1M155 121.9v.3M155 121.8v.5M155 121.8h.3M155 122.3h.3M155.6 122.5h.1M155.6 122.2h.1M155.6 122.6h.2M155.6 122.2h.2M155.6 122.3v.1M155.7 122.3l-.1-.1 .2 .1"/>
<path d="M155.7 122.2l.1 .1M155.7 122.5h.1M155.8 122.5h.1M155.8 122.2h.1M155.8 122.5h-.2l.1 .1M155.8 122.3v.1M155.8 122.6h.1M155.8 122.3l-.3 .1M156 121.3l-.1 .4M156 121.3h.1M156 121.3h.4M156.4 121.3l.1 .4"/>
<path d="M156.6 122.5h.1M156.6 122.2l.1 .1zM156.6 122.2h.1M156.6 122.6h.3M156.6 122.2h.3M156.7 122.2l.2 .1M156.7 122.5h.2M156.9 122.5h.1M156.9 122.3l-.2 .1M156.9 122.2h.1M156.9 122.5h-.3l.1 .1M156.9 122.3l-.3 .1"/>
<path d="M156.9 122.3v.1M156.9 122.6h.1M156.9 121.7a.33 .33 0 0 1 .4 .3 .33 .33 0 0 1-.4 .4 .33 .33 0 0 0 .4-.4 .33 .33 0 0 0-.4-.3zM157 121.7h-1.5a.33 .33 0 0 0-.3 .3 .33 .33 0 0 0 .3 .4M157.2 122.3h.3M157.2 121.8h.3v.5M157.5 122.3h-.1M157.5 121.9h.1M157.5 122.2h.1M157.5 121.8h.1M157.5 122.3h.1M157.5 121.8v.5"/>
<path d="M157.5 121.8h.1v.5h-.1zM157.5 122h.1M157.6 121.9h.1M157.6 122.2h.1M157.6 121.9v.3zM157.7 122.2h.1M157.7 121.9l-.1 .1M157.7 121.9l-.1 .3M157.7 122l-.1 .2M157.7 122v.2M157.7 121.9v.1M157.7 121.9h.1"/>
<path d="M157.7 122h.3M158 121.9l-.3-.1v.5h.3l.1-.4M158.1 121.9l-.2-.1 .1 .5M158.1 122h.1M158.1 122l-.1 .1 .1 .1M158.2 122h.2v.3l-.3-.2zM158.5 122l.3 .1-.3 .1M159.5 122.3v.2M160.4 122.4h-62.1M162.2 122.8v.4M162.4 122.7v.5M162.6 120.7v-.5h.1v.8h-.1"/>
<path d="M162.6 120.9v.5M162.6 120.2h.1M162.6 120.4h.1M162.6 120.1v.1M162.6 121.4h.1M162.6 120.2v.2M162.7 120.5l-.1 .1M162.7 120.6h.1M162.7 121h.1M162.7 120.4l.1 .1M162.8 120.5h.1v.5h-.1zM162.8 120.8h.1"/>
<path d="M162.9 120.6h.1M162.9 120.8v.1M162.9 120.6v.1M162.9 120.7v.2M162.9 120.6v.2M162.9 120.6v.3M162.9 120.9h.1M163 120.5h.2v.5h-.2zM163 120.8h.2M163.2 121h.1M163.2 120.5v.1M163.2 120.5l.1 .1-.1 .4"/>
<path d="M206.2 123.2h42M225.6 122.5h.1M225.6 121.7h.8M225.7 121.9l-.1 .6M225.8 121.8l-.1 .1M225.8 120.8v.6h.6M225.8 121.2v.1M225.8 120.2h.6M225.9 120.8v.1M225.9 120.1l-.1 .3M225.9 120.8l.1 .2M225.9 120.9v.5"/>
<path d="M225.9 121.1h.4v.3M225.9 120.2v.5M226 120.1h.3M226 120.5l-.2 .2v-.6h.6v.6M226 121h.1M226 121h.2M226 120.5v-.3h.3v.5M226 120.5h.1M226.1 120.9h.1M226.2 120.2v.3M226.2 120.5h.1M226.2 121h-.2"/>
<path d="M226.3 120.5l-.3 .1M226.3 120.5l.1 .3M226.3 120.5l-.1 .1M226.3 120.9v.2M226.3 120.8v.1M226.3 121.7h-.5M226.3 121.7h.1M226.3 120.1v.3h-.4v.2M226.4 120.5v1.2M226.4 120.8v1M226.4 120.4l-.1 .2M226.4 121.7l-.6 .1"/>
<path d="M226.4 121.7h-.1M226.4 120.8l-.1 .2M226.4 121.2h.1M226.4 121.3h.1M226.4 121.2v.1M89.9 154.7l-.2 .1M90.4 151.1h10.3v7.8h-10.3M90.4 150.4v4.3h-1l2.1 .7h-1.1v4.2M90.8 151.1l-.4 .4M93.5 151.1l-3.1 3.1M96.1 151.1l-5.7 5.7M97.5 158.9v2.2"/>
<path d="M97.7 159.6l.2 .2M97.7 159.6h.1M97.9 159.7l.2 .2v1.3M97.9 159.7h.1M97.9 159.7v2.6l.3 .3M98 159l-.3 .3v3.5h2.3M98 159.1h2M98.8 151.1l-7.8 7.8M100.1 158.9l-.1 .1M100.7 151.8l-7 7.1M100.7 154.5l-4.4 4.4M100.7 157.1l-1.7 1.8"/>
<path d="M162.1 158.9l.2 .1M162.3 159.1h1.9M162.7 151.1l-1.2 1.2M164.2 159l.3 .3v3.5h-2.3M164.3 159.7l-.2 .2v1.3M164.3 159.7h.1M164.3 159.7v2.6l-.3 .3M164.5 159.6l-.2 .2M164.5 159.6h.1M164.7 158.9v2.2M165.4 151.1l-3.9 3.9M168 151.1l-6.5 6.5"/>
<path d="M170.7 151.1l-7.8 7.8M171.7 155.4l-3.4 3.5M171.9 151.1h-10.4v7.8h10.4M171.9 150.4v4.3h.9l-2.1 .7h1.2v4.2M171.9 152.6l-6.3 6.3M171.9 157.9l-1 1M172.4 154.7l-.1 .2M97.1 160.8h.1M97.1 160.5h.1M97.1 160.5v.3M97.1 160.4v.6h.4M97.1 160.4h.4"/>
<path d="M97.1 160.8l.1 .1M97.1 160.5l.1 .1M97.1 160.7v.1M97.1 160.4v.1M97.2 160.7h.2v.2M97.4 160.4v.2M97.5 160.2v.9M97.7 161.1h.1M97.7 160.9l-.2 .2M97.9 161.6h2.1M98.1 161.2l.2 .2h1.5l.2 .2M98.1 160.4h.3v.6h-.3"/>
<path d="M98.1 160.2l.1 .2M98.2 161l-.1 .1M98.2 160.3v.3h-.1M98.2 160.9h.1M98.2 160.4v.5M98.2 160.9v.1M98.2 162.6h1.6l.2 .2M98.4 160.3v.3h-.2l-.1 .3M98.4 160.9h.1M98.4 160.6v.3h-.2M100 161.6h.1M100 162.8h.1"/>
<path d="M162.2 161.6h.1M162.2 162.8h.1M162.2 161.6h2.1M163.8 160.9l.3 .1M163.9 160.6v.3h.1M163.9 160.9h-.1M163.9 160.3v.3h.1l.1 .3M164 162.6h-1.6l-.2 .2M164 160.9h.1M164 160.4v.6M164 160.3v.3h.1M164.1 161v.1"/>
<path d="M164.1 160.4h-.3v.5M164.1 160.2v.2M164.1 161.2l-.2 .2h-1.5l-.2 .2M164.5 161.1h.1M164.5 160.9l.2 .2M164.7 160.2v.9M164.8 160.4h.3v.6h-.3M164.8 160.4v.2M165.1 160.7h-.3v.2M165.1 160.7v.2M165.1 160.4v.2M165.1 160.8h.1"/>
<path d="M165.1 160.5h.1M165.2 160.5h.1M165.2 160.5v.3M165.2 160.8h.1"/>
<circle cx="222.7" cy="51.3" r=".33"/>
<circle cx="222.7" cy="52.3" r=".33"/>
<circle cx="222.7" cy="59.5" r=".33"/>
<circle cx="222.7" cy="51.3" r=".2"/>
<circle cx="222.7" cy="59.5" r=".2"/>
<circle cx="222.7" cy="52.3" r=".2"/>
<circle cx="222.7" cy="52.3" r=".12"/>
<circle cx="222.7" cy="59.5" r=".12"/>
<circle cx="222.7" cy="51.3" r=".12"/>
<circle cx="222.7" cy="51.3" r=".14"/>
<circle cx="222.7" cy="59.5" r=".14"/>
<circle cx="222.7" cy="52.3" r=".14"/>
<circle cx="226.4" cy="54.9" r="2.06"/>
<circle cx="226.4" cy="54.9" r=".67"/>
<circle cx="172.1" cy="62.2" r=".12"/>
<circle cx="172.1" cy="62.8" r=".12"/>
<circle cx="172.1" cy="63.4" r=".12"/>
<circle cx="172.1" cy="62.2" r=".07"/>
<circle cx="172.1" cy="62.8" r=".07"/>
<circle cx="172.1" cy="63.4" r=".07"/>
<circle cx="172.1" cy="62.8" r=".14"/>
<circle cx="172.1" cy="62.2" r=".14"/>
<circle cx="172.1" cy="63.4" r=".14"/>
<circle cx="172.4" cy="62.2" r=".07"/>
<circle cx="172.4" cy="62.9" r=".07"/>
<circle cx="172.4" cy="62.2" r=".05"/>
<circle cx="172.4" cy="62.9" r=".05"/>
<circle cx="172.8" cy="62.8" r=".12"/>
<circle cx="172.8" cy="63.4" r=".12"/>
<circle cx="172.8" cy="62.2" r=".12"/>
<circle cx="172.8" cy="62.8" r=".07"/>
<circle cx="172.8" cy="63.4" r=".07"/>
<circle cx="172.8" cy="63.4" r=".14"/>
<circle cx="172.8" cy="62.2" r=".14"/>
<circle cx="172.8" cy="62.8" r=".14"/>
<circle cx="223.3" cy="62.1" r=".33"/>
<circle cx="223.3" cy="71.3" r=".33"/>
<circle cx="223.3" cy="62.1" r=".2"/>
<circle cx="223.3" cy="71.3" r=".2"/>
<circle cx="223.3" cy="62.1" r=".12"/>
<circle cx="223.3" cy="71.3" r=".12"/>
<circle cx="223.3" cy="62.1" r=".19"/>
<circle cx="170.1" cy="91.7" r=".29"/>
<circle cx="170.1" cy="92.3" r=".29"/>
<circle cx="170.1" cy="91" r=".29"/>
<circle cx="170.1" cy="91.7" r=".22"/>
<circle cx="170.1" cy="92.3" r=".22"/>
<circle cx="170.1" cy="91" r=".22"/>
<circle cx="172.1" cy="92" r=".07"/>
<circle cx="172.1" cy="91.1" r=".07"/>
<circle cx="173.7" cy="91.6" r=".1"/>
<circle cx="173.7" cy="91.6" r=".09"/>
<circle cx="174" cy="91.6" r=".1"/>
<circle cx="174" cy="91.6" r=".09"/>
<circle cx="174.3" cy="91.6" r=".1"/>
<circle cx="223.3" cy="80.5" r=".33"/>
<circle cx="223.3" cy="89.8" r=".33"/>
<circle cx="223.3" cy="99" r=".33"/>
<circle cx="223.3" cy="99" r=".2"/>
<circle cx="223.3" cy="80.5" r=".2"/>
<circle cx="223.3" cy="89.8" r=".2"/>
<circle cx="223.3" cy="99" r=".12"/>
<circle cx="223.3" cy="80.5" r=".12"/>
<circle cx="223.3" cy="89.8" r=".12"/>
<circle cx="223.3" cy="108.3" r=".33"/>
<circle cx="223.3" cy="108.3" r=".2"/>
<circle cx="223.3" cy="108.3" r=".12"/>
<circle cx="100.3" cy="122.1" r=".2"/>
<circle cx="100.3" cy="122.1" r=".14"/>
<circle cx="100.3" cy="122.1" r=".1"/>
<circle cx="112.7" cy="122.1" r=".2"/>
<circle cx="112.7" cy="122.1" r=".14"/>
<circle cx="112.7" cy="122.1" r=".1"/>
<circle cx="125" cy="122.1" r=".2"/>
<circle cx="125" cy="122.1" r=".14"/>
<circle cx="125" cy="122.1" r=".1"/>
<circle cx="133.5" cy="122.1" r=".2"/>
<circle cx="133.5" cy="122.1" r=".14"/>
<circle cx="133.5" cy="122.1" r=".1"/>
<circle cx="145.9" cy="122.1" r=".2"/>
<circle cx="145.9" cy="122.1" r=".14"/>
<circle cx="145.9" cy="122.1" r=".1"/>
<circle cx="158.3" cy="122.1" r=".2"/>
<circle cx="158.3" cy="122.1" r=".14"/>
<circle cx="158.3" cy="122.1" r=".1"/>
<circle cx="226.1" cy="120.8" r=".12"/>
<circle cx="226.1" cy="120.8" r=".1"/>
<circle cx="226.1" cy="120.8" r=".24"/>
</g>
<!-- layer: ANNOTATIONS -->
<g fill="none" stroke="#000" stroke-width=".25">
<path d="M28.2 15.7h5.3M28.8 15.7v4.9M30.8 13.2h2.9M33.7 12.4v2.1M37.3 12.4v6M37.3 13.2h3M28.2 29.6h5.8M28.8 23.6v6M219.2 35.5h1.4M222.1 35v4.6M230.5 35v15M232 35.5h1.4"/>
<path d="M26.5 52.9h6.2M27.1 52.9v5.5M29.7 50.7h3M32.7 49.9v2M35.3 49.9v3.9M35.3 50.7h3M90 47.2h1.4M92.8 46.7v3.3M98.3 46.7v12.5M99.7 47.2h1.4M157.6 47.2h1.4M160.4 46.7v12.5"/>
<path d="M168.1 46.7v3.3M169.5 47.2h1.4M179.8 59.7h-1.4l-4.3 2.6M222.8 50h37.7M231.3 50.7h13.6M244.4 52.1v1.4M244.4 57.2v1.4M245.8 47.2h-1.4v1.4M260 51.4v31.9M26.5 67.2h6.2M27.1 61.8v5.4M169.8 78.2h-1.5l-3 5.4"/>
<path d="M176 69.1h-1.5l-10.2 4.7M222.8 62.6h27.8M231.3 60h13.6M244.4 64v1.4h-1.4M250.1 64v25.6M28.6 91.9h4.9M29.2 91.9v4.8M29.4 90.3h3M32.4 89.6v2M35 89.6v3.9M35 90.3h3M163.5 83.6h3.5"/>
<path d="M168.2 82.9v5.1M169 83.6h.8M171.3 99.3h1.4M171.3 96.1h1.4M174.5 83.6h.8M176.1 82.9v4.8M176.1 92.8h11.4M177.1 82.9v4.8M177.9 83.6h3.1M179.8 85.9h-1.4l-2.6 4.7M186.7 94v12.1M250.1 96.2v25.6"/>
<path d="M260 89.9v31.9M28.6 105.1h4.9M29.2 100.1v5M172 100.1v.8M186.7 110v12M126.2 139.7h11.1M152.8 124l4.8 4.6h1.5M213.4 139.4h12.6M229.6 124l4.8 4.6h1.5M239.1 123.2h11.5M253 123.2h7.5M86.5 158.9h7.9"/>
<path d="M87 156v1.5M100.7 159.6v9.7M161.5 159.6v9.7M210.1 142.9h19.7v8.3h-19.7zM210.1 146.1h19.7M210.1 148.6h19.7M220.3 146.1v5.1M63 166.4h.7M86.5 162.8h10.5M87 164.2v1.4M97.2 165.9h1.4M100 163.5v2.9"/>
<path d="M102.2 165.9h1.3M102.2 168.8h19.6M125.3 177.8h12.6M140.4 168.8h19.7M158.7 166.4h1.4M162.2 163.5v3.3M163.6 166.4h1.4M164.7 161.8v7.5M166.1 168.8h1.4"/>
</g>
<g fill="#000" stroke="#000" stroke-width=".2">
<path d="M28.8 15.7l.2 1.2h-.4zM32.6 13l1.1 .2-1.1 .2zM37.3 13.2l1.2-.2v.4zM28.6 28.5h.4l-.2 1.1zM220.6 35.3l1.5 .2-1.5 .2zM230.5 35.5l1.5-.2v.4zM27.1 53l.2 1.1h-.4zM31.6 50.5l1.1 .2-1.1 .1zM35.3 50.7l1.1-.2v.3zM91.4 46.9l1.4 .3-1.4 .2zM98.3 47.2l1.4-.3v.5zM159 46.9l1.4 .3-1.4 .2z"/>
<path d="M168.1 47.2l1.4-.3v.5zM244.2 58.6h.4l-.2 1.4zM244.4 50.7l.2 1.4h-.4zM244.2 48.6h.4l-.2 1.4zM260 50l.2 1.4h-.4zM26.9 66.1h.4l-.2 1.1zM163 74.4l1.2-.8 .2 .4zM172.8 63.1l1.1-1 .3 .4zM244.4 62.6l.2 1.4h-.4zM250.1 62.6l.2 1.4h-.4zM29.2 91.9l.2 1.1h-.4zM31.3 90.1l1.1 .2-1.1 .2z"/>
<path d="M35 90.3l1.1-.2v.4zM162.4 83.6l1.1-.2v.4zM167 83.4l1.2 .2-1.2 .2zM168.2 83.6l.8-.1v.2zM171.9 95.3h.3l-.2 .8zM175.3 83.5l.8 .1-.8 .1zM175.6 90.5l.4 .2-.8 1.2zM177.1 83.6l.8-.1v.2zM186.7 92.8l.2 1.2h-.4zM29 103.9h.4l-.2 1.2zM172 99.3l.2 .8h-.3zM151.8 123.1l1.2 .8-.3 .3z"/>
<path d="M186.5 122h.4l-.2 1.2zM228.6 123.1l1.2 .8-.3 .3zM249.9 121.8h.4l-.2 1.4zM259.8 121.8h.4l-.2 1.4zM86.8 157.5h.4l-.2 1.4zM87 162.8l.2 1.4h-.4zM98.6 165.7l1.4 .2-1.4 .2zM100.7 165.9l1.5-.2v.4zM100.7 168.8l1.5-.2v.5zM160.1 166.1l1.4 .3-1.4 .2zM160.1 168.6l1.4 .2-1.4 .3zM162.2 166.4l1.4-.3v.5z"/>
<path d="M164.7 168.8l1.4-.2v.5z"/>
</g>
<!-- layer: SECTION CUTS -->
<g fill="none" stroke="#000" stroke-width=".25">
<path d="M129.8 54.4v1.6M129.8 57.6v7.9M138.4 47.6h-8.6v5.2M129.8 67.1v1.6M129.8 70.3v7.9M129.8 79.8v1.6M129.8 83v7.9M129.8 92.5v1.6M129.8 95.7v7.9M100.8 106.5h-10v8.6M102.4 106.5h1.5M105.5 106.5h8"/>
<path d="M115.1 106.5h1.5M118.2 106.5h8M127.8 106.5h1.5M129.8 105.2v1.6M129.8 108.4v7.9M129.8 117.9v1.6M130.9 106.5h8M140.5 106.5h1.5M143.6 106.5h8M153.2 106.5h1.5M156.3 106.5h10v8.6M129.8 121.1v5.1h8.6"/>
</g>
<path d="M138.4 47.2l2.7 .4-2.7 .5zM90.4 115.1h.8l-.4 2.7zM165.8 115.1h1l-.5 2.7zM138.4 125.8l2.7 .4-2.7 .5z" fill="#000" stroke="#000" stroke-width=".2"/>
<!-- layer: ANNOTATIONS -->
<path d="M28.8 28.4h.1M29 29.6h.1M27.1 67.2h.1M34.4 92.4h.1M29.2 105.1h.1M29.2 103.9h.1" fill="none" stroke="#000" stroke-width=".2"/>
<!-- layer: DETAILS -->
<g fill="none" stroke="#000" stroke-width=".25">
<path d="M35.3 16.7a1.14 1.14 0 0 0-.4-1.8 .99 .99 0 0 0-1 .3 .99 .99 0 0 0-.1 1.2 1.05 1.05 0 0 0 .7 .9 2.82 2.82 0 0 1 2.5 2.1M37 19.4a6.5 6.5 0 0 1-.9 5.9 4.3 4.3 0 0 1-2.1 1.2M33.8 29.1a1.05 1.05 0 0 0 .4 1.2 1.05 1.05 0 0 0 1.3-.1l.2-.5M34 26.5l-.2 .2v.5l1.5 1 .3 .8 .1 .7M35.7 29.7h.1M32.7 53a.94 .94 0 0 1 1-1.1 .94 .94 0 0 1 .8 1.3M32.7 53a1.31 1.31 0 0 0 .8 1.4M33.5 54.4l1.2 .4M34.5 53.2l-.2 .6M34.7 54.8a2.78 2.78 0 0 1 1.4 1.9M36.1 56.7l.3 1.4v1.4l-.5 2.1M32.8 66.6a1.51 1.51 0 0 0 .4 1.2"/>
<path d="M32.9 64.8l1 .6M33.9 65.4a1.65 1.65 0 0 1 .4 2.6l-.6 .1-.5-.3M34.8 67.2v.1M35.9 61.6a4.6 4.6 0 0 1-3.1 2.4l-.1 .5 .2 .3M32.4 92.4a.96 .96 0 0 0 .7 1.4l1.6 .3 .3 .4M32.4 92.4l.5-1a.9 .9 0 0 1 1.4-.4 .9 .9 0 0 1-.1 1.5M35 94.5v11.7l-.3 .2h-1.4M32.8 105.8l.1 .3 .4 .3M32.9 105.3l-.1 .6M33.4 104.7l-.5 .3v.2M33.4 104.7l.4 .4"/>
</g>
<!-- layer: TITLE BLOCK -->
<g fill="none" stroke="#000" stroke-width=".25">
<path d="M3.2 3.3h272.6v209.4h-272.6zM60.3 3.3v160.7h-57.1M235 8.2h36v10.4h-36zM235 15.1h36M244.5 11.7h26.5M244.5 8.2v10.4M22.8 37.8h17.9M3.2 40.1h57.1M3.2 79.7h57.1M22.8 77.2h17.9M3.2 118.8h57.1M22.8 114.7h17.8"/>
<path d="M3.2 126.8h57.1M3.2 131h57.1M3.2 122.7h57.1M28.4 122.7v41.3M29.5 131.9h2.4v2.4h-2.4zM29.5 136.1h2.4v2.3h-2.4zM29.5 140h2.4v2.3h-2.4zM3.2 143.3h57.1M3.2 147.5h57.1M29.5 149h2.3v2.3h-2.3zM29.5 152.9h2.3v2.3h-2.3zM29.5 156.8h2.3v2.3h-2.3z"/>
<path d="M29.5 144.3h2.4v2.3h-2.4zM41.7 144.3h2.4v2.3h-2.4zM29.5 160.7h2.3v2.3h-2.3zM3.2 196.3h167.8M3.2 192.1h167.8v20.6M29.6 192.1v20.6M71.1 192.1v20.6M90.3 192.1v20.6M3.2 208.6h67.9M3.2 204.4h67.9M3.2 200.4h67.9M209.6 207h43.2"/>
<path d="M230.9 201.3v11.4M252.8 201.3v11.4M275.8 201.3h-66.2v11.4"/>
</g>
<!-- layer: 0 -->
<path d="M257.8 11.7v6.9" fill="none" stroke="#000" stroke-width=".25"/>
<text font-size="7.2" x="227.2" y="195.5">RAPIDSLAT</text>
<g font-size="2.4">
<text x="245.7" y="11.1">STANDARD MAX. VALUES</text>
<text x="236.6" y="12.7">MODEL</text>
<text x="238.1" y="17.8">611</text>
<text x="248.1" y="14.4">WIDTH</text>
<text x="250.5" y="17.8">30'</text>
<text x="260.7" y="14.4">HEIGHT</text>
<text x="263.8" y="17.8">20'</text>
<text x="22.8" y="37.3">C-187 SLAT DETAIL</text>
<text x="22.8" y="76.8">C-275 SLAT DETAIL</text>
<text x="22.8" y="114.3">F-265 SLAT DETAIL</text>
<text x="7.6" y="125.6">OPENING WIDTH</text>
<text x="26.1" y="121.4">OPTIONS</text>
<text x="7.6" y="129.8">OPENING HEIGHT</text>
<text x="7.9" y="133.9">SLAT OPTIONS</text>
<text x="32.9" y="134">C-187</text>
<text x="32.8" y="142">F-265</text>
<text x="32.9" y="138.1">C-275</text>
<text x="7.5" y="146.3">GUIDE OPTIONS</text>
<text x="32.9" y="146.3">E GUIDE</text>
<text x="45.2" y="146.3">Z GUIDE</text>
<text x="7.5" y="150.6">HOOD OPTIONS</text>
<text x="32.7" y="154.9">INTERIOR ROUND</text>
<text x="32.8" y="151.1">INTERIOR OCTOGON</text>
<text x="32.7" y="158.8">INTERIOR SQUARE</text>
<text x="32.7" y="162.7">EXTERIOR SLOPED</text>
<text x="8.4" y="195.2">COMPONENT</text>
<text x="42.9" y="195.1">MATERIAL</text>
<text x="73.7" y="195">OPERATION</text>
<text x="91.7" y="195.2">NOTES:</text>
<text x="11.4" y="203.2">CURTAIN</text>
<text x="13" y="199.2">HOOD</text>
<text x="36.9" y="199.1">24 GA. GALVANIZED STEEL</text>
<text x="45.2" y="203.3">ALUMINUM</text>
<text x="72.6" y="201.7">MOTOR RH 230V</text>
<text x="91.8" y="199.1">1. WINDLOAD 20 P.S.F</text>
<text x="210.4" y="203.6">DWG. NO.</text>
<text x="221.7" y="199.8">611 ADVANCED ROLLING STEEL SERVICE DOOR</text>
<text x="231.4" y="203.4">DATE:</text>
<text x="12.2" y="207.3">GUIDES</text>
<text x="43.3" y="207.2">STEEL ANGLES</text>
<text x="71.6" y="207.3">(208-245 V RANGE)</text>
<text x="71.8" y="204.5">1-PHASE 60HZ VIA</text>
<text x="210.3" y="209.1">SHEET</text>
<text x="231.6" y="209">BY:</text>
<text x="9.8" y="211.5">BOTTOM BAR</text>
<text x="43.1" y="211.6">STEEL ANGLES</text>
</g>
<text font-size="2.2" x="260.1" y="192.7">®</text>
<g font-size="2.1">
<text x="25.3" y="13.9">17/32&quot;</text>
<text x="25.9" y="22.3">1 7/8&quot;</text>
<text x="25.5" y="51.4">7/8&quot;</text>
<text x="24.4" y="60.8">2 3/4&quot;</text>
<text x="25.2" y="91.1">5/8&quot;</text>
<text x="26.4" y="98.9">2 5/8&quot;</text>
</g>
<g font-size="2">
<text x="234.6" y="36.2">PROJECTION</text>
<text x="93.5" y="47.9">1'-0&quot;</text>
<text x="162.2" y="47.9">1'-6&quot;</text>
<text x="247" y="47.9">1 1/2&quot;</text>
<text x="142" y="48.4">B</text>
<text x="181.1" y="60.4">JUNCTION BOX</text>
<text x="177.2" y="69.8">HAND CHAIN</text>
<text x="239.9" y="66.1">6&quot;</text>
<text x="170.2" y="77.5">2'-0&quot;</text>
<text x="170.1" y="79.9">(REF)</text>
<text x="170" y="84.3">1'-4&quot;</text>
<text x="181.1" y="88.8">CONTROLLER (14&quot; X 16&quot;)</text>
<text x="181.1" y="86.4">THREE PHASE</text>
<text x="256.2" y="88.5">HEIGHT</text>
<text x="256.8" y="86.1">TOTAL</text>
<text x="245.6" y="92.4">OPENING</text>
<text x="246.3" y="94.8">HEIGHT</text>
<text x="167.1" y="102.8">6&quot; CLEARANCE</text>
<text x="171.1" y="105.2">REQUIRED</text>
<text x="184.7" y="107.3">5'-0&quot;</text>
<text x="183.8" y="109.7">(REF.)</text>
<text x="90.3" y="120.4">A</text>
<text x="165.8" y="120.4">A</text>
<text x="142" y="127">B</text>
<text x="160.4" y="129.1">WIRELESS MONITORED SAFETY EDGE</text>
<text x="161" y="131.5">(ALSO SERVES AS WEATHERSTRIPPING)</text>
<text x="237.1" y="129.3">FINISHED FLOOR</text>
<text x="126.2" y="139.2">ELEVATION</text>
<text x="213.4" y="139">SECTION B-B</text>
<text x="213" y="148.1">MIN.</text>
<text x="213.8" y="145.2">PROJECTION</text>
<text x="222.5" y="148.1">MAX.</text>
<text x="210.9" y="150.5">12&quot; X 14&quot;</text>
<text x="220.8" y="150.5">26&quot; X 28&quot;</text>
<text x="83.4" y="161.5">5 13/16&quot;</text>
<text x="104.7" y="166.6">1/2&quot;</text>
<text x="154" y="167">1/2&quot;</text>
<text x="123.1" y="169.5">OPENING WIDTH</text>
<text x="168.9" y="169.5">4 1/2&quot;</text>
<text x="125.3" y="177.4">SECTION A-A</text>
</g>
</svg>
